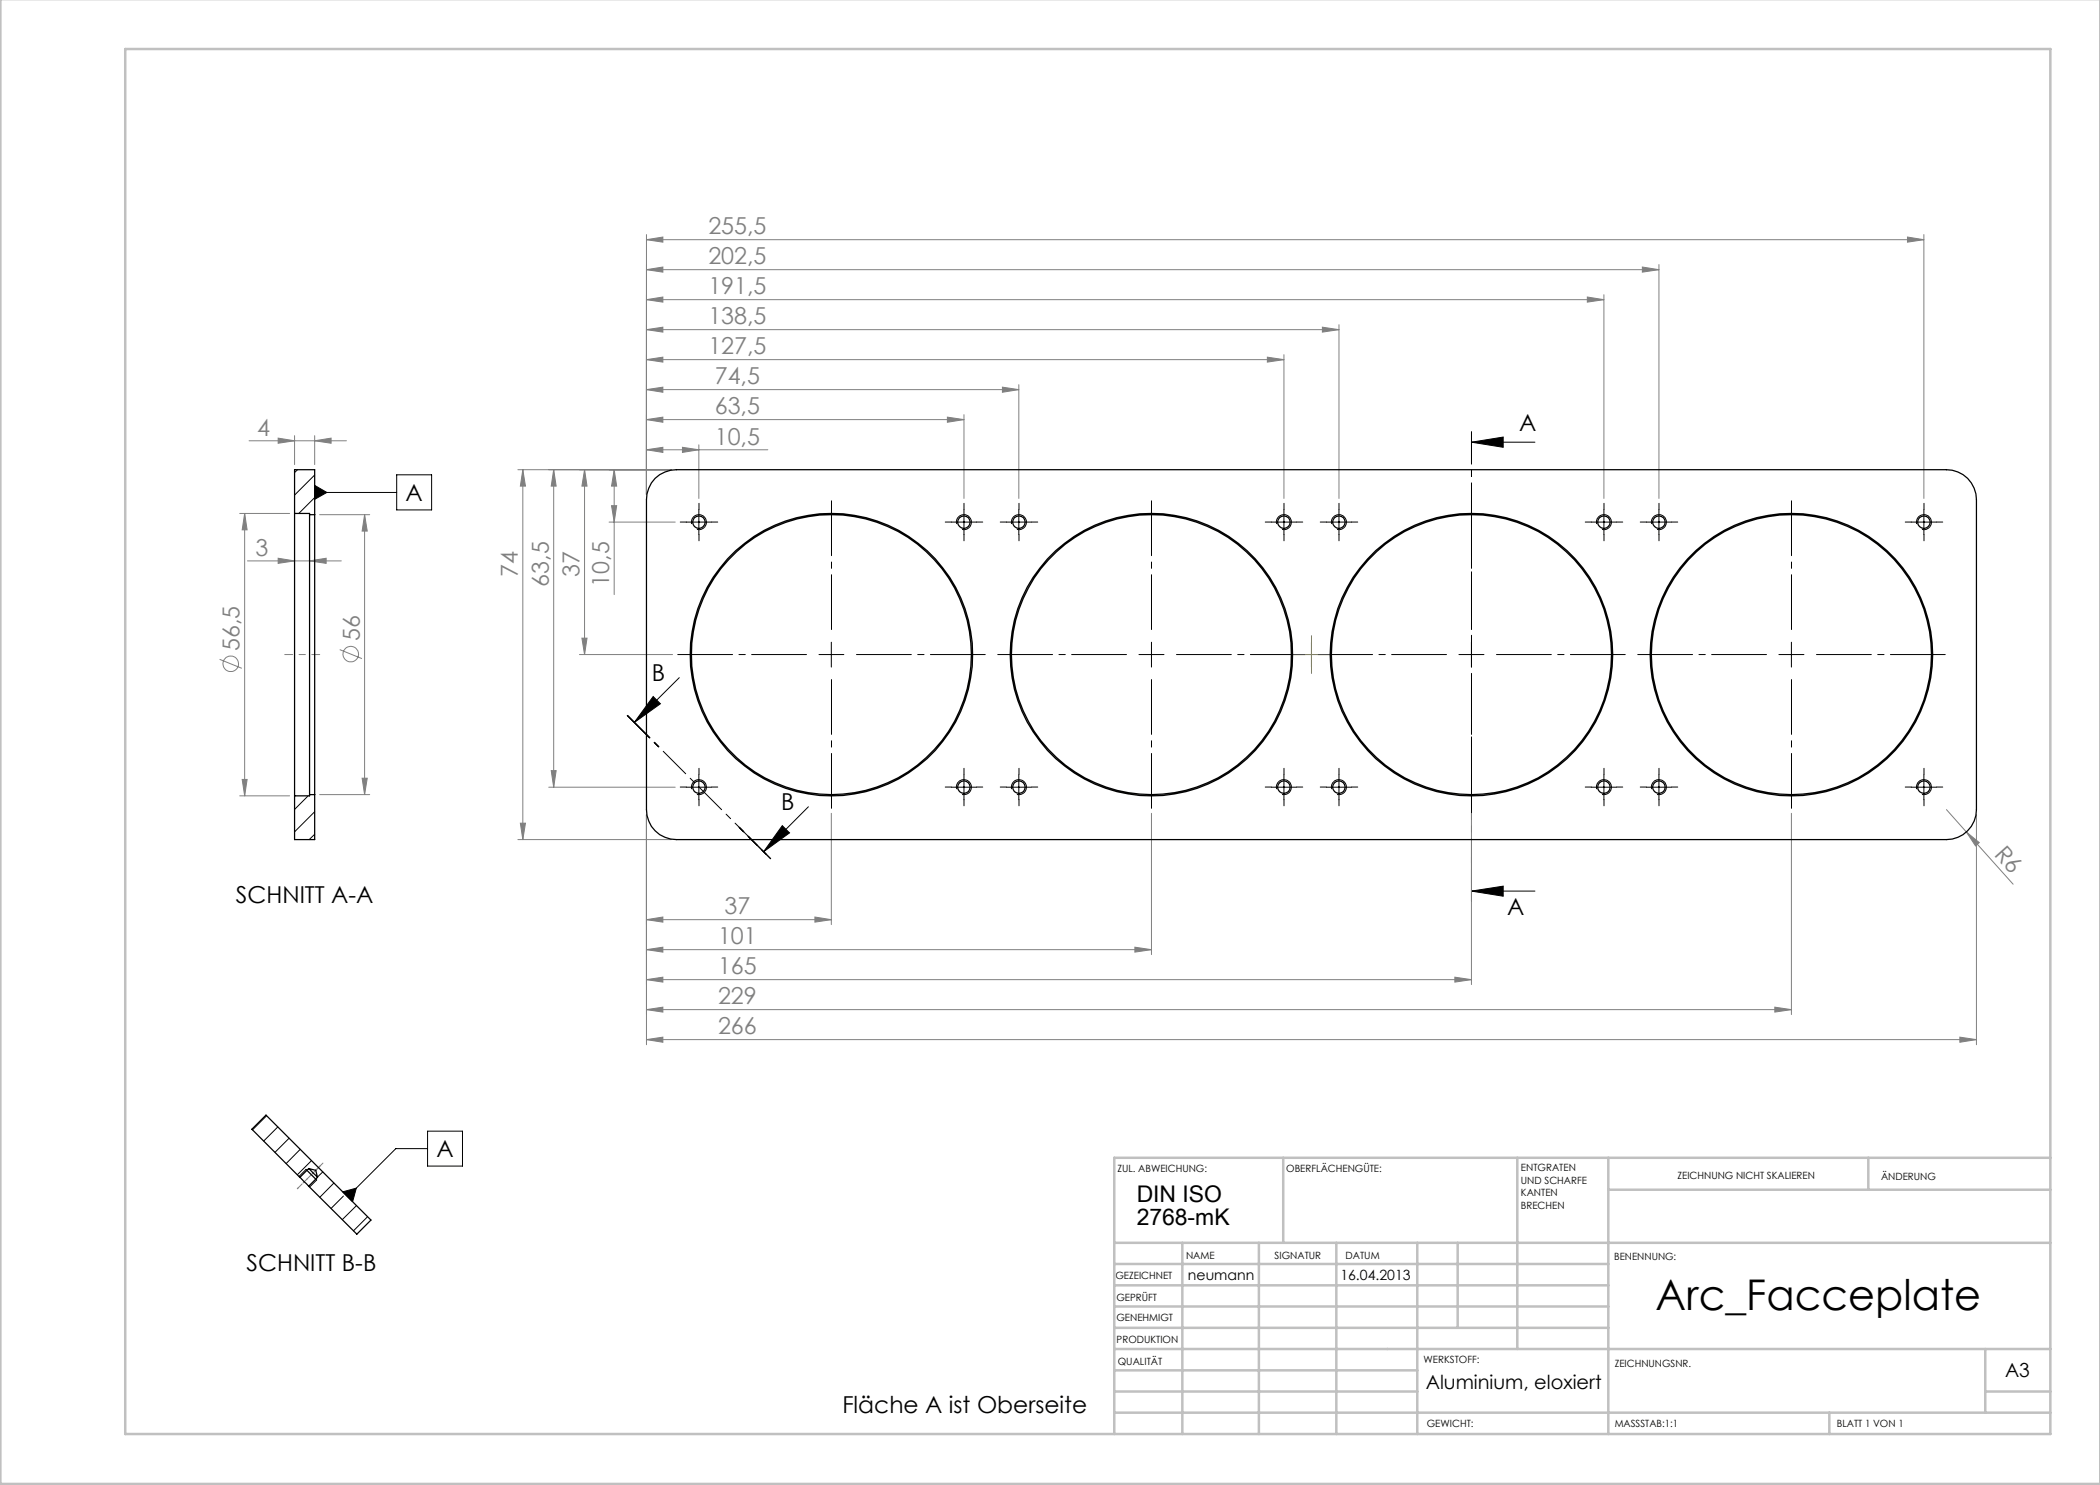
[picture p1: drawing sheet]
<svg xmlns="http://www.w3.org/2000/svg" width="420mm" height="297mm" viewBox="0 0 420 297" stroke-linecap="round" stroke-linejoin="round" font-family="sans-serif">
<g fill="none" stroke="#808080" stroke-width=".2">
<path d="M129.3 59.9l3.3-.5v1zM129.3 53.9l3.3-.5v1zM129.3 47.9l3.3-.5v1zM129.3 46.9v52M129.3 59.9h191.5M129.3 53.9h202.5M129.3 47.9h255.5M317.5 59.4l3.3 .5-3.3 .5zM320.8 58.9v40.8M328.5 53.4l3.3 .5-3.3 .5zM331.8 52.9v46.8M381.5 47.4l3.3 .5-3.3 .5z"/>
<path d="M384.8 46.9v52.8M129.3 77.9l3.3-.5v1.1zM129.3 71.9l3.3-.5v1zM129.3 65.9l3.3-.5v1zM129.3 77.9h74.5M129.3 71.9h127.5M129.3 65.9h138.5M200.5 77.4l3.3 .5-3.3 .6zM203.8 76.9v22.8M253.5 71.4l3.3 .5-3.3 .5zM256.8 70.9v28.8M264.5 65.4l3.3 .5-3.3 .5z"/>
<path d="M267.8 64.9v34.8M49.8 88.2h19.5M55.6 87.6l3.3 .6-3.3 .4zM58.9 87.1v5.8M62.9 88.2l3.3-.6v1zM62.9 87.1v5.8M103.6 93.9h30.7M104.6 93.9l.5 3.3h-1zM104.6 93.9v74M110.7 93.9l.5 3.3h-1zM110.7 93.9v63.5M116.9 93.9l.5 3.3h-1z"/>
<path d="M116.9 93.9v37M122.8 93.9l.5 3.3h-1zM122.8 93.9v25M129.3 90l3.3-.5v1zM129.3 83.9l3.3-.5v1.1zM129.3 90h24.3M129.3 83.9h63.5M136.5 89.5l3.3 .5-3.3 .5zM139.8 89v10.7M189.5 83.4l3.3 .5-3.3 .6zM192.8 82.9v16.8M47.9 102.7h10"/>
<path d="M48.9 102.7l.5 3.3h-1zM48.9 102.7v56.5M49.5 112.2h18.8M55.6 111.7l3.3 .5-3.3 .5zM61.9 112.2l3.3-.5v1zM63.9 102.9h10M72.9 102.9l.5 3.3h-1zM72.9 102.9v56M121.8 104.4h13.2M122.3 101.1h1l-.5 3.3zM43.9 131.9l4.5 1.8M67.9 129.9l4.5 1.8"/>
<path d="M115.9 130.9h18.6M116.4 127.6h1l-.5 3.3zM47.9 159.2h10M48.4 155.9h1l-.5 3.3zM63.9 158.9h10M72.4 155.6h1l-.5 3.3zM109.7 157.4h25.3M110.2 154.1h1l-.5 3.3zM103.6 167.9h30.7M104.1 164.6h1l-.5 3.3zM129.3 162.9v46M166.3 162.7v22.2"/>
<path d="M230.3 162.7v28.2M294.3 162.7v34.2M358.3 162.7v40.2M389.3 161.9l4 4.5M393.3 166.4l2.6 2.1-.8 .7zM393.3 166.4l9.3 10.4M395.3 162.9v46M129.3 183.9l3.3-.5v1zM129.3 189.9l3.3-.5v1zM129.3 195.9l3.3-.5v1zM129.3 183.9h37M129.3 189.9h101"/>
<path d="M129.3 195.9h165M163 183.4l3.3 .5-3.3 .5zM227 189.4l3.3 .5-3.3 .5zM291 195.4l3.3 .5-3.3 .5zM129.3 201.9l3.3-.5v1zM129.3 207.9l3.3-.5v1.1zM129.3 201.9h229M129.3 207.9h266M355 201.4l3.3 .5-3.3 .5zM392 207.4l3.3 .5-3.3 .6z"/>
<circle cx="46.2" cy="132.8" r="1.56"/>
<circle cx="70.2" cy="130.8" r="1.55"/>
</g>
<g fill="none" stroke="#000" stroke-width=".2">
<path d="M62.9 97.1l2.5 1.4-2.5 1.4zM62.9 98.5h16.4M79.3 95h7v7h-7zM294.3 88.4l6.3-1v2.1zM294.3 88.4h12.7M137.3 104.4h5M138.3 104.8a1.5 1.5 0 0 1 1.3-1.9 1.5 1.5 0 0 1 1.7 1.6 1.5 1.5 0 0 1-1.9 1.4M139.8 101.9v5M190.3 104.4h5M191.3 104.8a1.49 1.49 0 0 1 1.4-1.9 1.49 1.49 0 0 1 1.6 1.7 1.49 1.49 0 0 1-1.9 1.3M192.8 101.9v5M201.3 104.4h5"/>
<path d="M202.3 104.8a1.5 1.5 0 0 1 1.3-1.9 1.5 1.5 0 0 1 1.7 1.6 1.5 1.5 0 0 1-1.9 1.4M203.8 101.9v5M254.3 104.4h5M255.3 104.8a1.49 1.49 0 0 1 1.4-1.9 1.49 1.49 0 0 1 1.6 1.7 1.49 1.49 0 0 1-1.9 1.3M256.8 101.9v5M265.3 104.4h5M266.3 104.8a1.49 1.49 0 0 1 1.4-1.9 1.49 1.49 0 0 1 1.6 1.7 1.49 1.49 0 0 1-1.9 1.3M267.8 101.9v5M318.3 104.4h5M319.3 104.8a1.49 1.49 0 0 1 1.3-1.9 1.49 1.49 0 0 1 1.7 1.7 1.49 1.49 0 0 1-1.9 1.3M320.8 101.9v5M329.3 104.4h5"/>
<path d="M330.3 104.8a1.49 1.49 0 0 1 1.4-1.9 1.49 1.49 0 0 1 1.6 1.7 1.49 1.49 0 0 1-1.9 1.3M331.8 101.9v5M382.3 104.4h5M383.3 104.8a1.49 1.49 0 0 1 1.3-1.9 1.49 1.49 0 0 1 1.6 1.7 1.49 1.49 0 0 1-1.8 1.3M384.8 101.9v5M130.6 139.3l1.5 1.5-5.2 3.7zM135.9 135.5l-9 9M163.8 130.9h5M166.3 128.4v5M227.8 130.9h5M230.3 128.4v5M291.8 130.9h5"/>
<path d="M294.3 128.4v5M355.8 130.9h5M358.3 128.4v5M137.3 157.4h5M138.3 157.8a1.51 1.51 0 0 1 1.3-1.9 1.51 1.51 0 0 1 1.7 1.7 1.51 1.51 0 0 1-1.9 1.3M139.8 154.9v5M190.3 157.4h5M191.3 157.8a1.5 1.5 0 0 1 1.4-1.9 1.5 1.5 0 0 1 1.6 1.7 1.5 1.5 0 0 1-1.9 1.3M192.8 154.9v5M201.3 157.4h5M202.3 157.8a1.51 1.51 0 0 1 1.3-1.9 1.51 1.51 0 0 1 1.7 1.7 1.51 1.51 0 0 1-1.9 1.3M203.8 154.9v5"/>
<path d="M254.3 157.4h5M255.3 157.8a1.5 1.5 0 0 1 1.4-1.9 1.5 1.5 0 0 1 1.6 1.7 1.5 1.5 0 0 1-1.9 1.3M256.8 154.9v5M265.3 157.4h5M266.3 157.8a1.5 1.5 0 0 1 1.4-1.9 1.5 1.5 0 0 1 1.6 1.7 1.5 1.5 0 0 1-1.9 1.3M267.8 154.9v5M318.3 157.4h5M319.3 157.8a1.5 1.5 0 0 1 1.4-1.9 1.5 1.5 0 0 1 1.6 1.7 1.5 1.5 0 0 1-1.9 1.3M320.8 154.9v5M329.3 157.4h5M330.3 157.8a1.5 1.5 0 0 1 1.4-1.9 1.5 1.5 0 0 1 1.6 1.7 1.5 1.5 0 0 1-1.9 1.3M331.8 154.9v5"/>
<path d="M382.3 157.4h5M383.3 157.8a1.5 1.5 0 0 1 1.3-1.9 1.5 1.5 0 0 1 1.7 1.7 1.5 1.5 0 0 1-1.9 1.3M384.8 154.9v5M156.5 165.1l1.4 1.5-5.2 3.8zM161.7 161.4l-9 9M294.3 178.2l6.3-1v2zM294.3 178.2h12.7M61.2 233.9l-1.4 1.4M63.3 236l-1.4 1.4M68.5 238.4l2.8-.8-.8 2.7zM85.5 229.7h-6.3l-9.7 9.7M85.5 226.2h7v7h-7z"/>
</g>
<path d="M294.3 86.4v93.8M294.3 86.4v10M125.5 143.1l28.6 28.6M125.5 143.1l7 7M154.1 171.7l-7-7M294.3 180.2v-10" fill="none" stroke="#000" stroke-width=".2" stroke-dasharray="6.3 1.3 1.3 1.3"/>
<path d="M63.9 130.9h-7" fill="none" stroke="#808080" stroke-width=".2" stroke-dasharray="15.2 1.3 1.3 1.3" stroke-dashoffset="13.6"/>
<path d="M59.5 237.7l4.6-4.6" fill="none" stroke="#808080" stroke-width=".2" stroke-dasharray="15.2 1.3 1.3 1.3" stroke-dashoffset="13.9"/>
<path d="M62.6 234.6l2-2" fill="none" stroke="#808080" stroke-width=".2" stroke-dasharray="15.2 1.3 1.3 1.3"/>
<path d="M62.6 234.6l-3.1 3.1" fill="none" stroke="#808080" stroke-width=".2" stroke-dasharray="15.2 1.3 1.3 1.3" stroke-dashoffset="14.9"/>
<g fill="none" stroke="#c0c0c0" stroke-width=".5">
<path d="M.1 -.1v296.9h419.9M25 9.8h385.1v277h-385.1zM256.6 231.6v17M303.5 231.6v38.2M321.7 231.6v55.2M321.7 237.9h88.4M373.7 231.6v6.3M410.1 231.6h-187.3v55.2M222.8 248.6h187.3M222.8 257.1h98.9M222.8 252.8h98.9M236.5 248.6v38.2"/>
<path d="M251.8 248.6v38.2M267.3 248.6v38.2M283.5 248.6v38.2M291.5 248.6v17M222.8 265.6h98.9M222.8 261.3h98.9M222.8 278.3h60.7M222.8 274.1h60.7M222.8 269.8h187.3M397.1 278.3h13M397.1 269.8v12.7M222.8 282.5h187.3"/>
<path d="M365.9 282.5v4.3"/>
</g>
<g fill="none" stroke="#000" stroke-width=".2" stroke-dasharray="15.2 1.3 1.3 1.3" stroke-dashoffset="4.3">
<path d="M161.3 130.9h-25.8M166.3 125.9v-25.7M166.3 135.9v25.8M171.3 130.9h25.7M225.3 130.9h-25.8M230.3 125.9v-25.7M230.3 135.9v25.8M235.3 130.9h25.7M289.3 130.9h-25.8M294.3 125.9v-25.7M294.3 135.9v25.8M299.3 130.9h25.7"/>
<path d="M353.3 130.9h-25.8M358.3 125.9v-25.7M358.3 135.9v25.8M363.3 130.9h25.7"/>
</g>
<g fill="none" stroke="#000" stroke-width=".2" stroke-dasharray="15.2 1.3 1.3 1.3">
<path d="M137.3 104.4h-1.3M139.8 101.9v-1.2M139.8 106.9v1.3M142.3 104.4h1.2M190.3 104.4h-1.3M192.8 101.9v-1.2M192.8 106.9v1.3M195.3 104.4h1.2M201.3 104.4h-1.3M203.8 101.9v-1.2M203.8 106.9v1.3M206.3 104.4h1.2"/>
<path d="M254.3 104.4h-1.3M256.8 101.9v-1.2M256.8 106.9v1.3M259.3 104.4h1.2M265.3 104.4h-1.3M267.8 101.9v-1.2M267.8 106.9v1.3M270.3 104.4h1.2M318.3 104.4h-1.3M320.8 101.9v-1.2M320.8 106.9v1.3M323.3 104.4h1.2"/>
<path d="M329.3 104.4h-1.3M331.8 101.9v-1.2M331.8 106.9v1.3M334.3 104.4h1.2M382.3 104.4h-1.3M384.8 101.9v-1.2M384.8 106.9v1.3M387.3 104.4h1.2M137.3 157.4h-1.3M139.8 154.9v-1.2M139.8 159.9v1.3M142.3 157.4h1.2"/>
<path d="M190.3 157.4h-1.3M192.8 154.9v-1.2M192.8 159.9v1.3M195.3 157.4h1.2M201.3 157.4h-1.3M203.8 154.9v-1.2M203.8 159.9v1.3M206.3 157.4h1.2M254.3 157.4h-1.3M256.8 154.9v-1.2M256.8 159.9v1.3M259.3 157.4h1.2"/>
<path d="M265.3 157.4h-1.3M267.8 154.9v-1.2M267.8 159.9v1.3M270.3 157.4h1.2M318.3 157.4h-1.3M320.8 154.9v-1.2M320.8 159.9v1.3M323.3 157.4h1.2M329.3 157.4h-1.3M331.8 154.9v-1.2M331.8 159.9v1.3M334.3 157.4h1.2"/>
<path d="M382.3 157.4h-1.3M384.8 154.9v-1.2M384.8 159.9v1.3M387.3 157.4h1.2"/>
</g>
<path d="M259.8 130.9h-1.3M262.3 128.4v-1.2M262.3 133.4v1.3M264.8 130.9h1.2" fill="none" stroke="#808000" stroke-width=".2" stroke-dasharray="15.2 1.3 1.3 1.3"/>
<path d="M259.8 130.9h5M262.3 128.4v5" fill="none" stroke="#808000" stroke-width=".2"/>
<path d="M61.2 233.9l2.1 2.1" fill="none" stroke="#000" stroke-width=".25"/>
<g fill="#000">
<path d="M294.3 88.4l6.3-1v2.1zM294.3 178.2l6.3-1v2z"/>
<path d="M130.6 139.3l1.5 1.5-5.2 3.7zM156.5 165.1l1.4 1.5-5.2 3.8zM62.9 97.1l2.5 1.4-2.5 1.4z"/>
</g>
<g fill="#808080">
<path d="M393.3 166.4l2.6 2.1-.8 .7z"/>
<path d="M129.3 90l3.3-.5v1zM136.5 89.5l3.3 .5-3.3 .5zM129.3 183.9l3.3-.5v1zM163 183.4l3.3 .5-3.3 .5zM129.3 83.9l3.3-.5v1.1zM189.5 83.4l3.3 .5-3.3 .6zM129.3 77.9l3.3-.5v1.1zM200.5 77.4l3.3 .5-3.3 .6zM129.3 189.9l3.3-.5v1zM227 189.4l3.3 .5-3.3 .5zM129.3 71.9l3.3-.5v1zM253.5 71.4l3.3 .5-3.3 .5zM129.3 65.9l3.3-.5v1zM264.5 65.4l3.3 .5-3.3 .5zM129.3 195.9l3.3-.5v1zM291 195.4l3.3 .5-3.3 .5zM129.3 59.9l3.3-.5v1zM317.5 59.4l3.3 .5-3.3 .5zM129.3 53.9l3.3-.5v1zM328.5 53.4l3.3 .5-3.3 .5zM129.3 201.9l3.3-.5v1zM355 201.4l3.3 .5-3.3 .5zM129.3 47.9l3.3-.5v1zM381.5 47.4l3.3 .5-3.3 .5zM129.3 207.9l3.3-.5v1.1zM392 207.4l3.3 .5-3.3 .6zM55.6 87.6l3.3 .6-3.3 .4zM62.9 88.2l3.3-.6v1z"/>
<path d="M122.8 93.9l.5 3.3h-1zM122.3 101.1h1l-.5 3.3zM116.9 93.9l.5 3.3h-1zM116.4 127.6h1l-.5 3.3zM110.7 93.9l.5 3.3h-1zM110.2 154.1h1l-.5 3.3zM104.6 93.9l.5 3.3h-1zM104.1 164.6h1l-.5 3.3zM48.9 102.7l.5 3.3h-1zM48.4 155.9h1l-.5 3.3zM72.9 102.9l.5 3.3h-1zM72.4 155.6h1l-.5 3.3z"/>
<path d="M55.6 111.7l3.3 .5-3.3 .5zM61.9 112.2l3.3-.5v1z"/>
</g>
<path d="M68.5 238.4l2.8-.8-.8 2.7z" fill="#000"/>
<g fill="none" stroke="#000" stroke-width=".25">
<path d="M131 95.7a6.3 6.3 0 0 1 4.3-1.8h254a6 6 0 0 1 6 6v62a6 6 0 0 1-6 6h-254a6 6 0 0 1-6-6v-62a6.3 6.3 0 0 1 1.7-4.2zM58.9 102.7v56.5M58.9 102.7v-8.8h4v9M58.9 102.7h3v.2M61.9 102.9v56M61.9 102.9h1M62.9 102.9v56M61.9 158.9h1M61.9 158.9v.3h-3M62.9 158.9v9h-4v-8.7M60 235.5l1.7 1.7M60 235.5l-9.6-9.7 2.8-2.8 21 21-2.8 2.8-9.7-9.6"/>
<path d="M61.7 233.7l1.8 1.8M61.7 233.7l1.4 .4 .4 1.4M61.7 233.7l-1.7 1.8M63.5 235.5l-1.8 1.7"/>
<circle cx="139.8" cy="104.4" r="1.26"/>
<circle cx="192.8" cy="104.4" r="1.25"/>
<circle cx="203.8" cy="104.4" r="1.26"/>
<circle cx="256.8" cy="104.4" r="1.26"/>
<circle cx="267.8" cy="104.4" r="1.25"/>
<circle cx="320.8" cy="104.4" r="1.26"/>
<circle cx="331.8" cy="104.4" r="1.26"/>
<circle cx="384.8" cy="104.4" r="1.26"/>
<circle cx="166.3" cy="130.9" r="28.3"/>
<circle cx="166.3" cy="130.9" r="28"/>
<circle cx="230.3" cy="130.9" r="28.3"/>
<circle cx="230.3" cy="130.9" r="28"/>
<circle cx="294.3" cy="130.9" r="28.3"/>
<circle cx="294.3" cy="130.9" r="28"/>
<circle cx="358.3" cy="130.9" r="28.2"/>
<circle cx="358.3" cy="130.9" r="28"/>
<circle cx="139.8" cy="157.4" r="1.25"/>
<circle cx="192.8" cy="157.4" r="1.24"/>
<circle cx="203.8" cy="157.4" r="1.25"/>
<circle cx="256.8" cy="157.4" r="1.25"/>
<circle cx="267.8" cy="157.4" r="1.24"/>
<circle cx="320.8" cy="157.4" r="1.25"/>
<circle cx="331.8" cy="157.4" r="1.25"/>
<circle cx="384.8" cy="157.4" r="1.25"/>
</g>
<g fill="none" stroke="#000" stroke-width=".2">
<path d="M59.5 93.9l-.6 .6M62.9 95l-4 4M62.9 99.5l-3.1 3.2M61.6 159.2l-2.7 2.7M62.9 162.3l-4 4.1M62.9 166.9l-1.1 1M53.3 223.2l-2.8 2.8M55.6 225.4l-2.9 2.8M57.8 227.6l-2.8 2.9M60 229.9l-2.8 2.8M62.3 232.1l-2.8 2.8M64.6 234.4l-1.1 1"/>
<path d="M66.8 236.6l-2.8 2.9M68.7 239.2l-2.5 2.5M71.3 241.1l-2.9 2.8M73.5 243.3l-2.8 2.9"/>
</g>
<text font-size="8.5" x="331.1" y="262.1">Arc_Facceplate</text>
<g font-size="4.7" fill="#808080">
<text x="141.7" y="46.9">255,5</text>
<text x="141.7" y="52.9">202,5</text>
<text x="141.7" y="58.9">191,5</text>
<text x="141.7" y="64.9">138,5</text>
<text x="141.7" y="70.9">127,5</text>
<text x="143" y="76.9">74,5</text>
<text x="143" y="82.9">63,5</text>
<text x="51.4" y="87.1">4</text>
<text x="143" y="88.9">10,5</text>
<text x="51.1" y="111.1">3</text>
<text x="103.6" y="115.4" transform="rotate(-90 103.6 115.4)">74</text>
<text x="109.7" y="117.3" transform="rotate(-90 109.7 117.3)">63,5</text>
<text x="115.9" y="115.4" transform="rotate(-90 115.9 115.4)">37</text>
<text x="121.8" y="117.3" transform="rotate(-90 121.8 117.3)">10,5</text>
<text x="47.9" y="130.2" transform="rotate(-90 47.9 130.2)">56,5</text>
<text x="71.9" y="128.3" transform="rotate(-90 71.9 128.3)">56</text>
<text x="398.7" y="171" transform="rotate(48 398.7 171)">R6</text>
<text x="144.9" y="182.9">37</text>
<text x="143.6" y="188.9">101</text>
<text x="143.6" y="194.9">165</text>
<text x="143.6" y="200.9">229</text>
<text x="143.6" y="206.9">266</text>
</g>
<g font-size="4.7">
<text x="303.8" y="86.3">A</text>
<text x="81.1" y="100.2">A</text>
<text x="130.4" y="136.2">B</text>
<text x="156.2" y="162">B</text>
<text x="47.2" y="180.6">SCHNITT A-A</text>
<text x="301.4" y="182.9">A</text>
<text x="87.3" y="231.5">A</text>
<text x="49.3" y="254.3">SCHNITT B-B</text>
<text x="168.5" y="282.6">Fläche A ist Oberseite</text>
</g>
<g font-size="4.6">
<text x="227.3" y="240.4">DIN ISO</text>
<text x="227.3" y="245">2768-mK</text>
</g>
<g font-size="3.9">
<text x="401" y="275.4">A3</text>
<text x="285.1" y="277.9">Aluminium, eloxiert</text>
</g>
<g font-size="2.8">
<text x="237.6" y="255.9">neumann</text>
<text x="268.1" y="255.9">16.04.2013</text>
</g>
<g font-size="2">
<text x="223.5" y="234.4">ZUL. ABWEICHUNG:</text>
<text x="257.2" y="234.4">OBERFLÄCHENGÜTE:</text>
<text x="304.2" y="234.3">ENTGRATEN</text>
<text x="304.2" y="236.8">UND SCHARFE</text>
<text x="304.2" y="239.3">KANTEN</text>
<text x="335.5" y="235.8">ZEICHNUNG NICHT SKALIEREN</text>
<text x="376.2" y="236">ÄNDERUNG</text>
<text x="304.2" y="241.8">BRECHEN</text>
<text x="237.2" y="251.8">NAME</text>
<text x="254.9" y="251.7">SIGNATUR</text>
<text x="269.1" y="251.7">DATUM</text>
<text x="223.1" y="255.9">GEZEICHNET</text>
<text x="322.8" y="252">BENENNUNG:</text>
<text x="223.3" y="260.1">GEPRÜFT</text>
<text x="223.3" y="264.2">GENEHMIGT</text>
<text x="223.3" y="268.6">PRODUKTION</text>
<text x="223.5" y="272.9">QUALITÄT</text>
<text x="284.7" y="272.7">WERKSTOFF:</text>
<text x="323" y="273.4">ZEICHNUNGSNR.</text>
<text x="285.4" y="285.4">GEWICHT:</text>
<text x="323" y="285.4">MASSSTAB:1:1</text>
<text x="367.4" y="285.4">BLATT 1 VON 1</text>
</g>
</svg>
